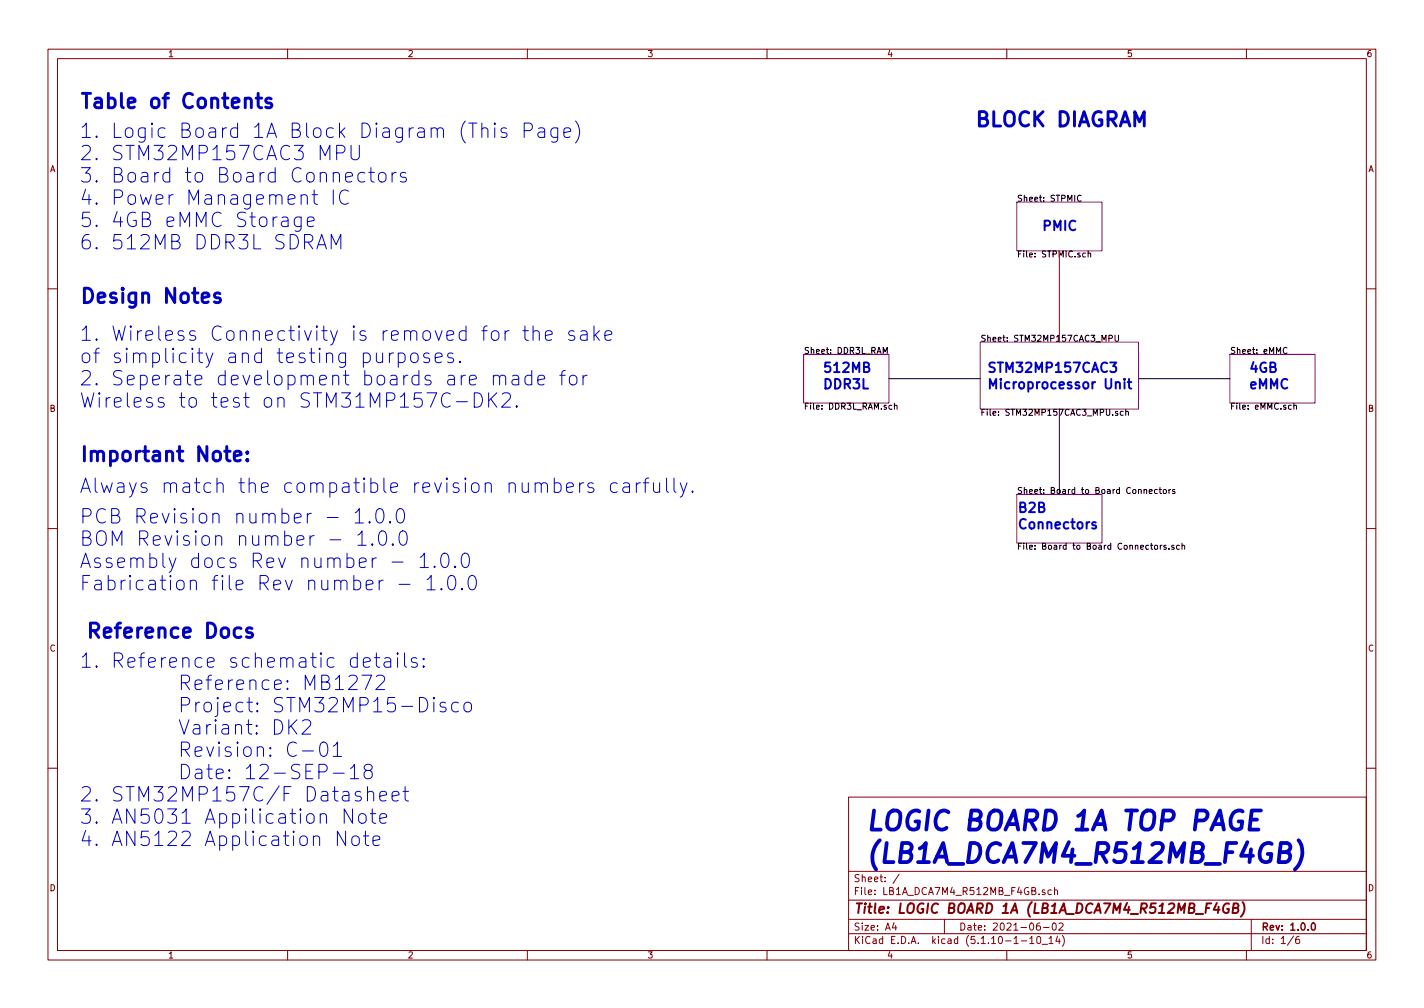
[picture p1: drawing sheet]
<svg xmlns="http://www.w3.org/2000/svg" width="297mm" height="210mm" viewBox="0 0 297 210" stroke-linecap="round" stroke-linejoin="round" font-family="sans-serif">
<g fill="none" stroke="#840000" stroke-width=".21">
<path d="M10 10.3h277v189.9h-277zM12 12.2h273v186.1h-273zM60 10.3v1.9M110 10.3v1.9M160 10.3v1.9M210 10.3v1.9M260 10.3v1.9M10 60.2h2M285 60.2h2M10 110.3h2M285 110.3h2M10 160.2h2"/>
<path d="M177 166.3h108v32h-108zM285 160.2h2M60 198.3v1.9M110 198.3v1.9M160 198.3v1.9M177 194.8h108M177 191.8h108M177 187.8h108M177 181.8h108M186.5 192.5l-.4 1h1M186.8 193v1M187.6 182.3l-1.3 2"/>
<path d="M197 191.8v3M210 198.3v1.9M213 196.3h1.2M214.8 195.8l.4-.5v1.5M214.8 196.8h.9M216.4 195.5l.3-.2a.86 .86 0 0 1-.1 1.5l-.2-.1-.1-.4zM216.9 192.5l-.4 .1a.96 .96 0 0 0 0 1.4l.5-.1v-.5l-.2-.3-.5 .1-.1 .2M217.4 197h1.1M217.7 193.5h1.1M218 185.7l-.4-.1-.2 .2v.2l.6 .2v.3h-.6M218.8 195.8l.5-.5v1.5M218.8 196.8h.9"/>
<path d="M219.3 185.7l-.4-.1-.3 .3 .1 .6 .2 .1 .4-.1M219.6 192.7l.4-.2a.86 .86 0 0 1-.2 1.5l-.2-.1-.1-.4zM220 185.7l.2-.1 .3 .1 .1 .9M220 185.1v1.5M220.6 195.2l-.4 1.1h1M220.9 192.7l.6-.2 .3 .5-1 1h1M221 195.8v1M221.6 195.1a1.71 1.71 0 0 1 0 2.3M260 198.3v1.9M261 191.8v6.5M269.8 195.2l-1.2 2M271 195.3l-.4 .1a.96 .96 0 0 0 0 1.4l.4-.1 .1-.5-.3-.3-.4 .1-.1 .2"/>
</g>
<path d="M273.7 192.6l.3-.1a.86 .86 0 0 1-.1 1.5 1 1 0 0 1-.2-1.4z" fill="none" stroke="#840000" stroke-width=".3"/>
<path d="M256.4 188.5a1.02 1.02 0 0 0-1.3 .7 1.02 1.02 0 0 0 .6 1.2l.6-.1v-.7h-.3M257.2 189.4h.7l.3-.2 .1-.4-.1-.3-.8-.1-.3 2h.8l.3-.1a.5 .5 0 0 0 .1-.6 .5 .5 0 0 0-.4-.3M259.2 188.2a2.31 2.31 0 0 1-.4 3" fill="none" stroke="#840000" stroke-width=".41"/>
<path d="M212.1 42.2h17.8v10.1h-17.8zM167.6 73.9h17.8v10.2h-17.8zM204.5 71.4h33v13.9h-33zM256.5 73.9h17.8v10.2h-17.8zM212.1 103.1h17.8v10.2h-17.8z" fill="none" stroke="#840084" stroke-width=".21"/>
<g fill="none" stroke="#000" stroke-width=".21">
<path d="M225.5 40.8a.58 .58 0 0 0-.8 .5 .58 .58 0 0 0 .8 .6M226.4 52.8h-.3l-.3 .2 .1 .6h.5M227 52.9l.5-.1v.8M227 52.3v1.3M184.2 73.7v-1.2l.4 .9 .5-.9v1.2M185.4 79h19.1M231.3 70.6l.6-.1 .2-.1-.1-.4-.7-.1v1.3M232.6 69.9v1.1l.2 .2 .4-.1 .1-.1v-1.1M237.5 79h19M268.5 72.6a.56 .56 0 0 0-.8 .5 .56 .56 0 0 0 .8 .5M186 84.6l-.3-.1-.3 .3 .1 .5h.5M186.6 84.7l.4-.1 .1 .8"/>
<path d="M186.6 84.1v1.3M221 85.3v17.8M233.1 85.8h-.3l-.1 .2v.2l.4 .1v.3h-.4M234.3 85.8h-.4l-.2 .2 .1 .6h.5M234.8 85.9l.5-.1 .1 .8M234.8 85.4v1.2M269.4 84.6l-.4-.1-.2 .3 .1 .5h.5M269.9 84.7l.5-.1 .1 .8M269.9 84.1v1.3M239.7 102.5l.6-.1v-.2l-.4-.1-.2 .2 .1 .6h.5M240.9 113.9l.5-.1v.7l-.5-.1zM241.4 102.2l-.3-.1-.3 .2 .1 .6h.5"/>
<path d="M241.8 102.1h.5M242 101.7v1.1l.3 .1M242 113.7v.9M242.4 113.7l-.4 .3M242.7 102.2l.4-.1 .2 .2-.1 .6-.5-.1zM243.2 113.8l-.3-.1-.2 .2 .1 .2 .4 .1v.3h-.5M243.8 114.4v.2M243.8 102.1v.8M244.2 102.1l-.4 .2M244.9 113.8l-.3-.1-.2 .2v.2l.5 .1v.3h-.5M245.1 102.2l-.3-.1-.2 .2v.2l.5 .1v.3h-.5M246 113.8l-.3-.1-.3 .3 .1 .5h.5"/>
<path d="M246.6 113.9l.4-.1 .1 .8M246.6 113.3v1.3"/>
</g>
<path d="M221 52.3v19.1" fill="none" stroke="#f00" stroke-width=".21"/>
<path d="M260.9 171h1.3M263 169.1h-1.9l-.5 3.9h1.9M270.9 175.3a4.6 4.6 0 0 1-.8 6.1" fill="none" stroke="#0000c2" stroke-width=".79"/>
<path d="M53.8 19.5v2.5l.2 .3 .6 .2M53.4 20.5h1.2M56.6 20.6l-.7-.1-.5 .4 .2 .4 1 .3 .1 .3-.1 .4-.3 .2-.9-.2M45.9 61.3l-.7-.2-.3 .2-.2 .2 .2 .5 1 .2 .1 .3-.1 .5-.3 .1-.9-.1M48.9 95.1l1.4-.3-.2-.5-.8-.2-.3 .2-.1 .3 .1 1.4 .3 .1 .8-.1M51.6 95.9l.1 .1-.1 .1-.2-.1 .2-.1v.2M51.6 94.3l.1 .1-.1 .2-.2-.2 .2-.1v.3M52.6 131.1l-.8-.1-.4 .4 .2 .4 1 .3 .1 .3-.1 .4-.3 .2-.9-.2" fill="none" stroke="#0000c2" stroke-width=".61"/>
<g fill="none" stroke="#0000c2" stroke-width=".21">
<path d="M65.5 39.6v2.6l.2 .3 .5 .1M69.5 39.6v3M70.2 31.9h1.2a.81 .81 0 0 0 .6-.8 .81 .81 0 0 0-.6-.8h-1.2v3M72.1 37l1.4-.3-.1-.6-.9-.1-.4 .4v1.1l.1 .3 .3 .2 .9-.2M72.7 39.9a1.21 1.21 0 0 0-1.5 0 1.21 1.21 0 0 0-.4 1.4 1.13 1.13 0 0 0 .6 1.2 1.13 1.13 0 0 0 1.3-.2M73.2 30.3v2.4l.2 .3 .4 .3h.6l.4-.3 .2-.3v-2.4M76.1 36.1a.96 .96 0 0 0-1.3 .1l-.1 .3v.9l.1 .3a.96 .96 0 0 0 1.3 .1M76.9 36h1.2M77.4 35v2.5l.1 .3 .6 .2M79.1 36.2a.81 .81 0 0 1 .8-.2 .81 .81 0 0 1 .6 .5v.9a.81 .81 0 0 1-.8 .6 .81 .81 0 0 1-.8-.6v-.9zM81.8 36v2M82.7 36a.82 .82 0 0 0-.9 .5"/>
<path d="M84.7 36.1l-.8-.1-.3 .1-.1 .3 .1 .4 1.1 .3 .1 .3-.1 .4-.3 .2-.9-.2M103.2 25.7l-.1 .1 .1 .2 .2-.2-.2-.1v.3M103.2 26.7v2M105.6 26.8l-.7-.1-.3 .1-.1 .3 .1 .4 1 .3 .2 .3-.2 .4-.2 .2-.9-.2M109.3 27.2h1.2a.82 .82 0 0 0 .6-.7 .82 .82 0 0 0-.6-.8h-1.2v3M112.3 26.8l.3-.1 .9 .1 .1 .3v1.6M113.6 27.4l-.3 .1h-.7a.59 .59 0 0 0-.4 .6 .59 .59 0 0 0 .4 .6h.7l.3-.2M116.3 26.7v2.4a.8 .8 0 0 1-1.2 .4M116.3 26.8l-.8-.1-.3 .1-.3 .4v.9l.3 .4 .3 .2 .8-.2M117.6 27.7l1.4-.3-.1-.6-.8-.1-.3 .1-.2 .3 .2 1.4 .3 .2 .8-.2M120 25.2a3.4 3.4 0 0 1 0 4.6M58.8 45.4l.3-.1 .9 .1 .1 .3v1.6"/>
<path d="M60.1 46l-.3 .1h-.7a.59 .59 0 0 0-.4 .6 .59 .59 0 0 0 .4 .6h.7l.3-.2M62.8 45.3v2.4a.8 .8 0 0 1-1.3 .4M62.8 45.4l-.8-.1-.6 .5v.9l.3 .4 .3 .2 .8-.2M64.1 46.3l1.4-.3-.1-.6-.9-.1-.3 .1-.1 .3 .1 1.4 .3 .2 .9-.2M65.1 40.6h1.1M66.1 51.9l1-3 1 3M66.4 51h1.4M69.1 51.9v-3l1 2.1 1-2.1v3M81.2 73.6v2M82.1 73.6a.77 .77 0 0 0-.9 .6M83.1 73.8l.8-.2 .5 .3 .1 .3-.1 1.2-.5 .2-.8-.1M83.1 73.6v3"/>
<path d="M85.8 73.9a.81 .81 0 0 1 .8-.3 .81 .81 0 0 1 .6 .6v.9a.81 .81 0 0 1-.8 .6 .81 .81 0 0 1-.8-.6v-.9zM89.5 73.8l-.7-.2-.3 .2-.1 .3 .1 .4 1 .3 .1 .3-.1 .4-.3 .1-.8-.1M90.8 74.6l1.4-.3-.1-.5-.9-.2-.4 .5v1.1l.1 .3 .3 .1 .9-.1M94.5 73.8l-.7-.2-.4 .5 .1 .4 1 .3 .1 .3-.1 .4-.3 .1-.8-.1M95.9 75.4l.2 .1-.2 .1-.1-.1 .1-.1v.2M102.9 78.6a.76 .76 0 0 1 1.3 .1v1.6M104.2 78.7l.4-.4 .8 .1 .1 .3v1.6M106.9 78.4l.3-.1 .9 .1 .1 .3v1.6M108.2 79l-.3 .1h-.7a.59 .59 0 0 0-.4 .6 .59 .59 0 0 0 .4 .6h.7l.3-.2M109.1 69h1.1M109.5 68v2.6l.1 .2 .6 .2M110.9 78.4a.96 .96 0 0 0-1.3 .2l-.1 .3 .1 1.1a.96 .96 0 0 0 1.3 .1"/>
<path d="M110.9 77.3v3M111.2 69.3a.76 .76 0 0 1 1.3 .1v1.6M111.2 68v3M112.2 79.3l1.4-.3-.1-.6-.9-.1-.4 .4v1.2l.1 .2 .3 .2 .9-.2M113.8 70l1.4-.3-.1-.6-.9-.1-.4 .4v1.2l.1 .2 .3 .2 .9-.2M116.8 78.3h1.1M117.9 77.3l-.6 .1-.1 .3v2.6M118.9 78.6a.83 .83 0 0 1 1.4 .3v.8a.81 .81 0 0 1-.7 .6 .81 .81 0 0 1-.8-.6zM119.8 69.1l-.8-.1-.4 .4 .2 .4 1 .3 .1 .3-.1 .4-.3 .2-.9-.2M121.2 69.1l.3-.1 .8 .1 .2 .3v1.6M121.6 78.3v2M122.5 69.7l-.3 .1h-.7a.59 .59 0 0 0-.5 .6 .59 .59 0 0 0 .5 .6h.7l.3-.2"/>
<path d="M122.5 78.3a.77 .77 0 0 0-.9 .6M123.9 68v3M124.2 69.8l.8 1.2M125 69l-1.1 1.1M126.2 70l1.4-.3-.1-.6-.9-.1-.4 .4v1.2l.1 .2 .3 .2 .9-.2M93.9 82.2a1.12 1.12 0 0 0-1.2-.1 1.12 1.12 0 0 0-.6 1.1 1.26 1.26 0 0 0 .3 1.4 1.26 1.26 0 0 0 1.4 .2l.1-.1M95.2 83.8h2.3M98.9 81.9h.7a1.62 1.62 0 0 1 1.1 1.5 1.62 1.62 0 0 1-1.1 1.5h-.7zM101.9 81.9v3M102.4 83.2l1.2 1.7M103.6 81.9l-1.7 1.7M104.8 82.2l.4-.3h.7a.8 .8 0 0 1 .4 1.3l-1.7 1.7h1.9"/>
<path d="M107.8 84.7l.1 .1-.1 .1-.2-.1 .2-.1v.2M135.3 99.7l-.6 .2-.1 .2v2.6M139 99.7v2.6l.4 .4M140.6 99.7v2.6l.4 .4M74.1 107l.9-.9v3M74.1 109.1h1.7M74.7 111.6l.5-.4 .3-.5v3M74.7 113.7h1.7M77.1 108.8l.1 .1-.1 .2-.2-.2 .2-.1v.3M77.6 113.5l.2 .1-.2 .1-.1-.1 .1-.1v.2M78.7 106.4a.71 .71 0 0 1 .7-.3 .71 .71 0 0 1 .5 .5 1.81 1.81 0 0 1-.5 2.5 .77 .77 0 0 1-.9-.6 2.67 2.67 0 0 1 .2-2.1zM79.2 111a.73 .73 0 0 1 .8-.3 .73 .73 0 0 1 .5 .6 1.77 1.77 0 0 1-.6 2.4 .77 .77 0 0 1-.8-.5 2.55 2.55 0 0 1 .1-2.2z"/>
<path d="M81.4 108.8l.1 .1-.1 .2-.2-.2 .2-.1v.3M81.8 117.2h2.3M81.9 113.5l.2 .1-.2 .1-.1-.1 .1-.1v.2M82.9 106.4a.73 .73 0 0 1 .8-.3 .73 .73 0 0 1 .5 .5 1.77 1.77 0 0 1-.6 2.5 .77 .77 0 0 1-.8-.6 2.55 2.55 0 0 1 .1-2.1zM83.5 111a.71 .71 0 0 1 .7-.3 .71 .71 0 0 1 .6 .6 1.81 1.81 0 0 1-.6 2.4 .77 .77 0 0 1-.8-.5 2.67 2.67 0 0 1 .1-2.2zM87.7 116.3l.8-.9v3M87.7 118.4h1.7M90.7 118.1l.1 .1-.1 .2-.2-.2 .2-.1v.3M92.2 115.7a.71 .71 0 0 1 .8-.3 .71 .71 0 0 1 .5 .5 1.81 1.81 0 0 1-.6 2.5 .77 .77 0 0 1-.8-.6 2.42 2.42 0 0 1 .1-2.1zM94.9 118.1l.2 .1-.2 .2-.1-.2 .1-.1v.3M96.5 115.7a.73 .73 0 0 1 .7-.3 .73 .73 0 0 1 .6 .5 1.77 1.77 0 0 1-.6 2.5 .77 .77 0 0 1-.8-.6 2.55 2.55 0 0 1 .1-2.1zM120.9 100.7v2"/>
<path d="M121.8 100.7a.77 .77 0 0 0-.9 .6M123.7 100.9l-.7-.2-.4 .4 .2 .5 .9 .2 .2 .3-.2 .5-.2 .1-.9-.1M128.8 100.9l-.9-.2-.4 .3-.2 .3 .2 1.1 .4 .3 .9-.1M130 100.9l.3-.2 .9 .2 .1 .2v1.6M131.3 101.4l-.3 .2h-.7a.59 .59 0 0 0-.4 .5 .59 .59 0 0 0 .4 .6h.7l.3-.1M132.7 100.7v2M133.6 100.7a.82 .82 0 0 0-.9 .6M134.2 100.7h1.1M136.3 100.7v1.6l.1 .3a.8 .8 0 0 0 1.2-.2M137.6 100.7v2M141.9 100.7l.7 2M143.3 100.7l-1 2.7-.4 .3"/>
<path d="M144.4 102.4l.2 .2-.2 .1-.1-.1 .1-.2v.3M75.8 138.2l1.4-.3-.1-.6-.9-.1-.4 .4v1.2l.1 .2 .3 .2 .9-.2M78.1 137.2h1.1M78.5 136.2v2.6l.2 .2 .5 .2M80.2 137.3l.3-.1 .9 .1 .1 .3v1.6M81.5 137.9l-.3 .1h-.7a.59 .59 0 0 0-.4 .6 .59 .59 0 0 0 .4 .6h.7l.3-.2M82.9 136.2l-.1 .1 .1 .2 .2-.2-.2-.1v.3M82.9 137.2v2M83.2 121.9h2.3M84.4 136.2v2.6l.4 .4M86.9 137.3a.7 .7 0 0 0-1.1 .3l.1 .4 1 .3 .2 .3-.2 .4-.3 .2-.8-.2M88.4 138.9l.1 .1-.1 .2-.2-.2 .2-.1v.3"/>
<path d="M88.4 137.3l.1 .2-.1 .1-.2-.1 .2-.2v.3M89.1 120.9l.8-.9v3M89.1 123h1.7M92.1 122.8l.1 .1-.1 .1-.2-.1 .2-.1v.2M93.6 120.3a.71 .71 0 0 1 .8-.3 .71 .71 0 0 1 .5 .6 1.81 1.81 0 0 1-.5 2.4 .77 .77 0 0 1-.9-.6 2.67 2.67 0 0 1 .1-2.1zM96.4 122.8l.1 .1-.1 .1-.2-.1 .2-.1v.2M97.9 120.3a.73 .73 0 0 1 .8-.3 .73 .73 0 0 1 .5 .6 1.77 1.77 0 0 1-.6 2.4 .77 .77 0 0 1-.8-.6 2.55 2.55 0 0 1 .1-2.1zM51.4 151.1h1.2M51.8 150.1v2.6l.2 .3 .6 .1M53.5 152.9l.2 .1-.2 .1-.1-.1 .1-.1v.2M53.5 151.3l.2 .1-.2 .2-.1-.2 .1-.1v.3M53.7 156.1a.76 .76 0 0 1 1.3 .1v1.6"/>
<path d="M56.4 157.5l.1 .1-.1 .2-.1-.2 .1-.1v.3M56.4 155.9l.1 .2-.1 .1-.1-.1 .1-.2v.3M57.3 150.1a1.56 1.56 0 0 1 1.6 .8 1.56 1.56 0 0 1-.2 1.8l-.7 .4h-.7zM60.2 150.1v3M60.7 151.4l1.3 1.7M61.8 155.1a1.21 1.21 0 0 0-1.5 0 1.21 1.21 0 0 0-.3 1.4 1.13 1.13 0 0 0 .5 1.1 1.13 1.13 0 0 0 1.3-.1M62 150.1l-1.8 1.7M62.5 159.6l-1.1-.2a.72 .72 0 0 0-.6 .7 .72 .72 0 0 0 .6 .8 1.07 1.07 0 0 1 1.1 .7 .77 .77 0 0 1-.5 .8l-1.2-.1M63.1 150.4l.4-.3h.7a.8 .8 0 0 1 .5 1.3l-1.7 1.7h1.8M63.1 156.6h2.3M63.7 143.8v-3l1 2.2 1-2.2v3M65.3 159.4h-1.5v3h1.5"/>
<path d="M67 155.1a.73 .73 0 0 1 .7-.3 .73 .73 0 0 1 .5 .5 1.77 1.77 0 0 1-.5 2.5 .82 .82 0 0 1-.9-.6 2.67 2.67 0 0 1 .2-2.1zM67.1 142.3h1a.73 .73 0 0 0 .6-.8 .73 .73 0 0 0-.6-.7h-1v3h1.1a.8 .8 0 0 0 .6-.8 .8 .8 0 0 0-.7-.7M69.5 155.6l.6-.4 .3-.4v3M69.5 157.8h1.7M70 141.7l.8-.9v3M70 143.8h1.7M72.8 141.1l.4-.3h.7a.8 .8 0 0 1 .5 1.3l-1.7 1.7h1.8M75.5 140.8h2l-1.3 3M78.5 141.1l.4-.3h.8a.8 .8 0 0 1 .4 1.3l-1.7 1.7h1.8M82.4 145.5h-1.5l-.1 1.4 .4-.3 1 .2 .3 .4-.1 1-.5 .3h-.7l-.4-.3M83.8 147.3h2.3M87.5 145.5a1.57 1.57 0 0 1 1.7 1 1.57 1.57 0 0 1-.6 1.8l-1.1 .2z"/>
<path d="M90.5 145.5l-.1 .1 .1 .2 .2-.2-.2-.1v.3M90.5 146.5v2M92.9 146.6a.7 .7 0 0 0-1.1 .3l.1 .4 1 .3 .2 .3-.2 .4-.3 .2-.8-.2M95.6 146.6l-.8-.1-.4 .3-.2 .3v.8l.3 .4 .3 .2 .8-.2M96.9 146.8a.81 .81 0 0 1 .8-.3 .81 .81 0 0 1 .6 .6v.8a.81 .81 0 0 1-.7 .6 .81 .81 0 0 1-.8-.6v-.8zM63.8 160.9h1M66.5 161h1.2a.81 .81 0 0 0 .6-.8 .81 .81 0 0 0-.6-.8h-1.2v3M69.5 161.3h2.3M72.1 173.4v3l-1.7-3v3M73.1 160.3l.8-.9v3M73.1 162.4h1.7M73.5 168.7v3l-1.7-3v3"/>
<path d="M73.5 174.6a.81 .81 0 0 1 .8-.2 .81 .81 0 0 1 .7 .5v.9a.81 .81 0 0 1-.8 .6 .81 .81 0 0 1-.8-.6v-.9zM75 170a.81 .81 0 0 1 .8-.3 .81 .81 0 0 1 .6 .6v.8a.81 .81 0 0 1-.8 .6 .81 .81 0 0 1-.8-.6v-.8zM75.8 174.4h1.1M76.2 173.4v2.5l.2 .3 .5 .2M76.5 160.7l-.4-.3-.2-.4 .6-.6h.6a.64 .64 0 0 1 .6 .7 .64 .64 0 0 1-.6 .6l-.9 .2a.95 .95 0 0 0 0 1.4l.3 .1 .9-.1a.95 .95 0 0 0 0-1.4l-.3-.2M76.7 165.3a.76 .76 0 0 1 1.3 .2v1.6M76.7 164.1v3M77.2 169.7h1.2M77.6 168.7v2.6l.2 .3 .6 .1M77.8 175.4l1.4-.3-.1-.6-.9-.1-.4 .4v1.1l.2 .3 .2 .2 .9-.2M79.2 166.1l1.4-.3-.1-.6-.8-.1-.5 .4v1.1l.2 .3 .3 .2 .8-.2M79.2 170.7l1.4-.3-.1-.5-.8-.2-.5 .4v1.2l.2 .3 .3 .1 .8-.1"/>
<path d="M81.8 166.1l1.4-.3-.1-.6-.9-.1-.4 .4v1.1l.1 .3 .3 .2 .9-.2M84.1 165.1h1.1M84.5 164.1v2.5l.2 .3 .5 .2"/>
</g>
<path d="M180.2 76.5h.9l.2-.3-.1-.4-.3-.2h-.7v2l1-.1a.53 .53 0 0 0 .2-.6 .53 .53 0 0 0-.5-.4M231.6 75.6h1.2l-.6 .8 .5 .1v.9l-.2 .2h-.6l-.3-.2M234.6 79v.2M234.6 79.7v1.3M235.2 79.7h.8M235.5 79v1.7l.1 .2 .4 .1M228.6 109a.48 .48 0 0 0-.8 .2l.1 .3 .5 .1 .3 .3-.3 .4-.6-.1" fill="none" stroke="#0000c2" stroke-width=".41"/>
<g font-size="5.6" fill="#0000c2">
<text x="180.3" y="173.2">LOGIC BOARD 1A TOP PAGE</text>
<text x="180.3" y="180">(LB1A_DCA7M4_R512MB_F4GB)</text>
</g>
<g font-size="4.2" fill="#0000c2">
<text x="16.5" y="22.6">Table of Contents</text>
<text x="16.5" y="28.8">1. Logic Board 1A Block Diagram (This Page)</text>
<text x="203.2" y="26.4">BLOCK DIAGRAM</text>
<text x="16.5" y="33.5">2. STM32MP157CAC3 MPU</text>
<text x="16.5" y="38.1">3. Board to Board Connectors</text>
<text x="16.5" y="42.8">4. Power Management IC</text>
<text x="16.5" y="47.4">5. 4GB eMMC Storage</text>
<text x="16.5" y="52.1">6. 512MB DDR3L SDRAM</text>
<text x="16.5" y="63.3">Design Notes</text>
<text x="16.5" y="71.1">1. Wireless Connectivity is removed for the sake</text>
<text x="16.5" y="75.8">of simplicity and testing purposes.</text>
<text x="16.5" y="80.4">2. Seperate development boards are made for</text>
<text x="16.5" y="85.1">Wireless to test on STM31MP157C-DK2.</text>
<text x="16.5" y="96.3">Important Note:</text>
<text x="16.5" y="102.9">Always match the compatible revision numbers carfully.</text>
<text x="16.5" y="109.2">PCB Revision number - 1.0.0</text>
<text x="16.5" y="113.9">BOM Revision number - 1.0.0</text>
<text x="16.5" y="118.5">Assembly docs Rev number - 1.0.0</text>
<text x="16.5" y="123.2">Fabrication file Rev number - 1.0.0</text>
<text x="17.8" y="133.1">Reference Docs</text>
<text x="16.5" y="139.3">1. Reference schematic details:</text>
<text x="27" y="144">Reference: MB1272</text>
<text x="27" y="148.6">Project: STM32MP15-Disco</text>
<text x="27" y="153.3">Variant: DK2</text>
<text x="27" y="157.9">Revision: C-01</text>
<text x="16.5" y="167.2">2. STM32MP157C/F Datasheet</text>
<text x="27" y="162.6">Date: 12-SEP-18</text>
<text x="16.5" y="171.9">3. AN5031 Appilication Note</text>
<text x="16.5" y="176.5">4. AN5122 Application Note</text>
</g>
<g font-size="2.8" fill="#0000c2">
<text x="217.2" y="48.1">PMIC</text>
<text x="171.4" y="77.7">512MB</text>
<text x="205.7" y="77.7">STM32MP157CAC3</text>
<text x="260.3" y="77.7">4GB</text>
<text x="171.4" y="81.1">DDR3L</text>
<text x="205.7" y="81.1">Microprocessor Unit</text>
<text x="260.3" y="81.1">eMMC</text>
<text x="212.1" y="106.9">B2B</text>
<text x="212.1" y="110.4">Connectors</text>
</g>
<text font-size="2.8" fill="#840000" x="178" y="190.5">Title: LOGIC BOARD 1A (LB1A_DCA7M4_R512MB_F4GB)</text>
<g font-size="2.1" fill="#840000">
<text x="178" y="184">Sheet: /</text>
<text x="178" y="186.7">File: LB1A_DCA7M4_R512MB_F4GB.sch</text>
<text x="178" y="196.9">KiCad E.D.A. kicad (5.1.10-1-10_14)</text>
<text x="178" y="194.1">Size: A4</text>
<text x="200" y="194.1">Date: 2021-06-02</text>
<text x="263" y="194.1">Rev: 1.0.0</text>
<text x="263" y="196.9">Id: 1/6</text>
</g>
<g font-size="1.8" fill="#840000">
<text x="35" y="11.9">1</text>
<text x="85" y="11.9">2</text>
<text x="135" y="11.9">3</text>
<text x="185" y="11.9">4</text>
<text x="235" y="11.9">5</text>
<text x="285" y="11.9">6</text>
<text x="10.4" y="35.9">A</text>
<text x="285.4" y="35.9">A</text>
<text x="10.4" y="85.9">B</text>
<text x="285.4" y="85.9">B</text>
<text x="10.4" y="135.9">C</text>
<text x="285.4" y="135.9">C</text>
<text x="10.4" y="185.9">D</text>
<text x="285.4" y="185.9">D</text>
<text x="35" y="199.9">1</text>
<text x="85" y="199.9">2</text>
<text x="135" y="199.9">3</text>
<text x="185" y="199.9">4</text>
<text x="235" y="199.9">5</text>
<text x="285" y="199.9">6</text>
</g>
<g font-size="1.8">
<text x="212.1" y="42.1">Sheet: STPMIC</text>
<text x="212.1" y="53.7">File: STPMIC.sch</text>
<text x="204.5" y="71.3">Sheet: STM32MP157CAC3_MPU</text>
<text x="167.6" y="73.8">Sheet: DDR3L_RAM</text>
<text x="256.5" y="73.8">Sheet: eMMC</text>
<text x="167.6" y="85.4">File: DDR3L_RAM.sch</text>
<text x="204.5" y="86.7">File: STM32MP157CAC3_MPU.sch</text>
<text x="256.5" y="85.4">File: eMMC.sch</text>
<text x="212.1" y="103">Sheet: Board to Board Connectors</text>
<text x="212.1" y="114.6">File: Board to Board Connectors.sch</text>
</g>
</svg>
